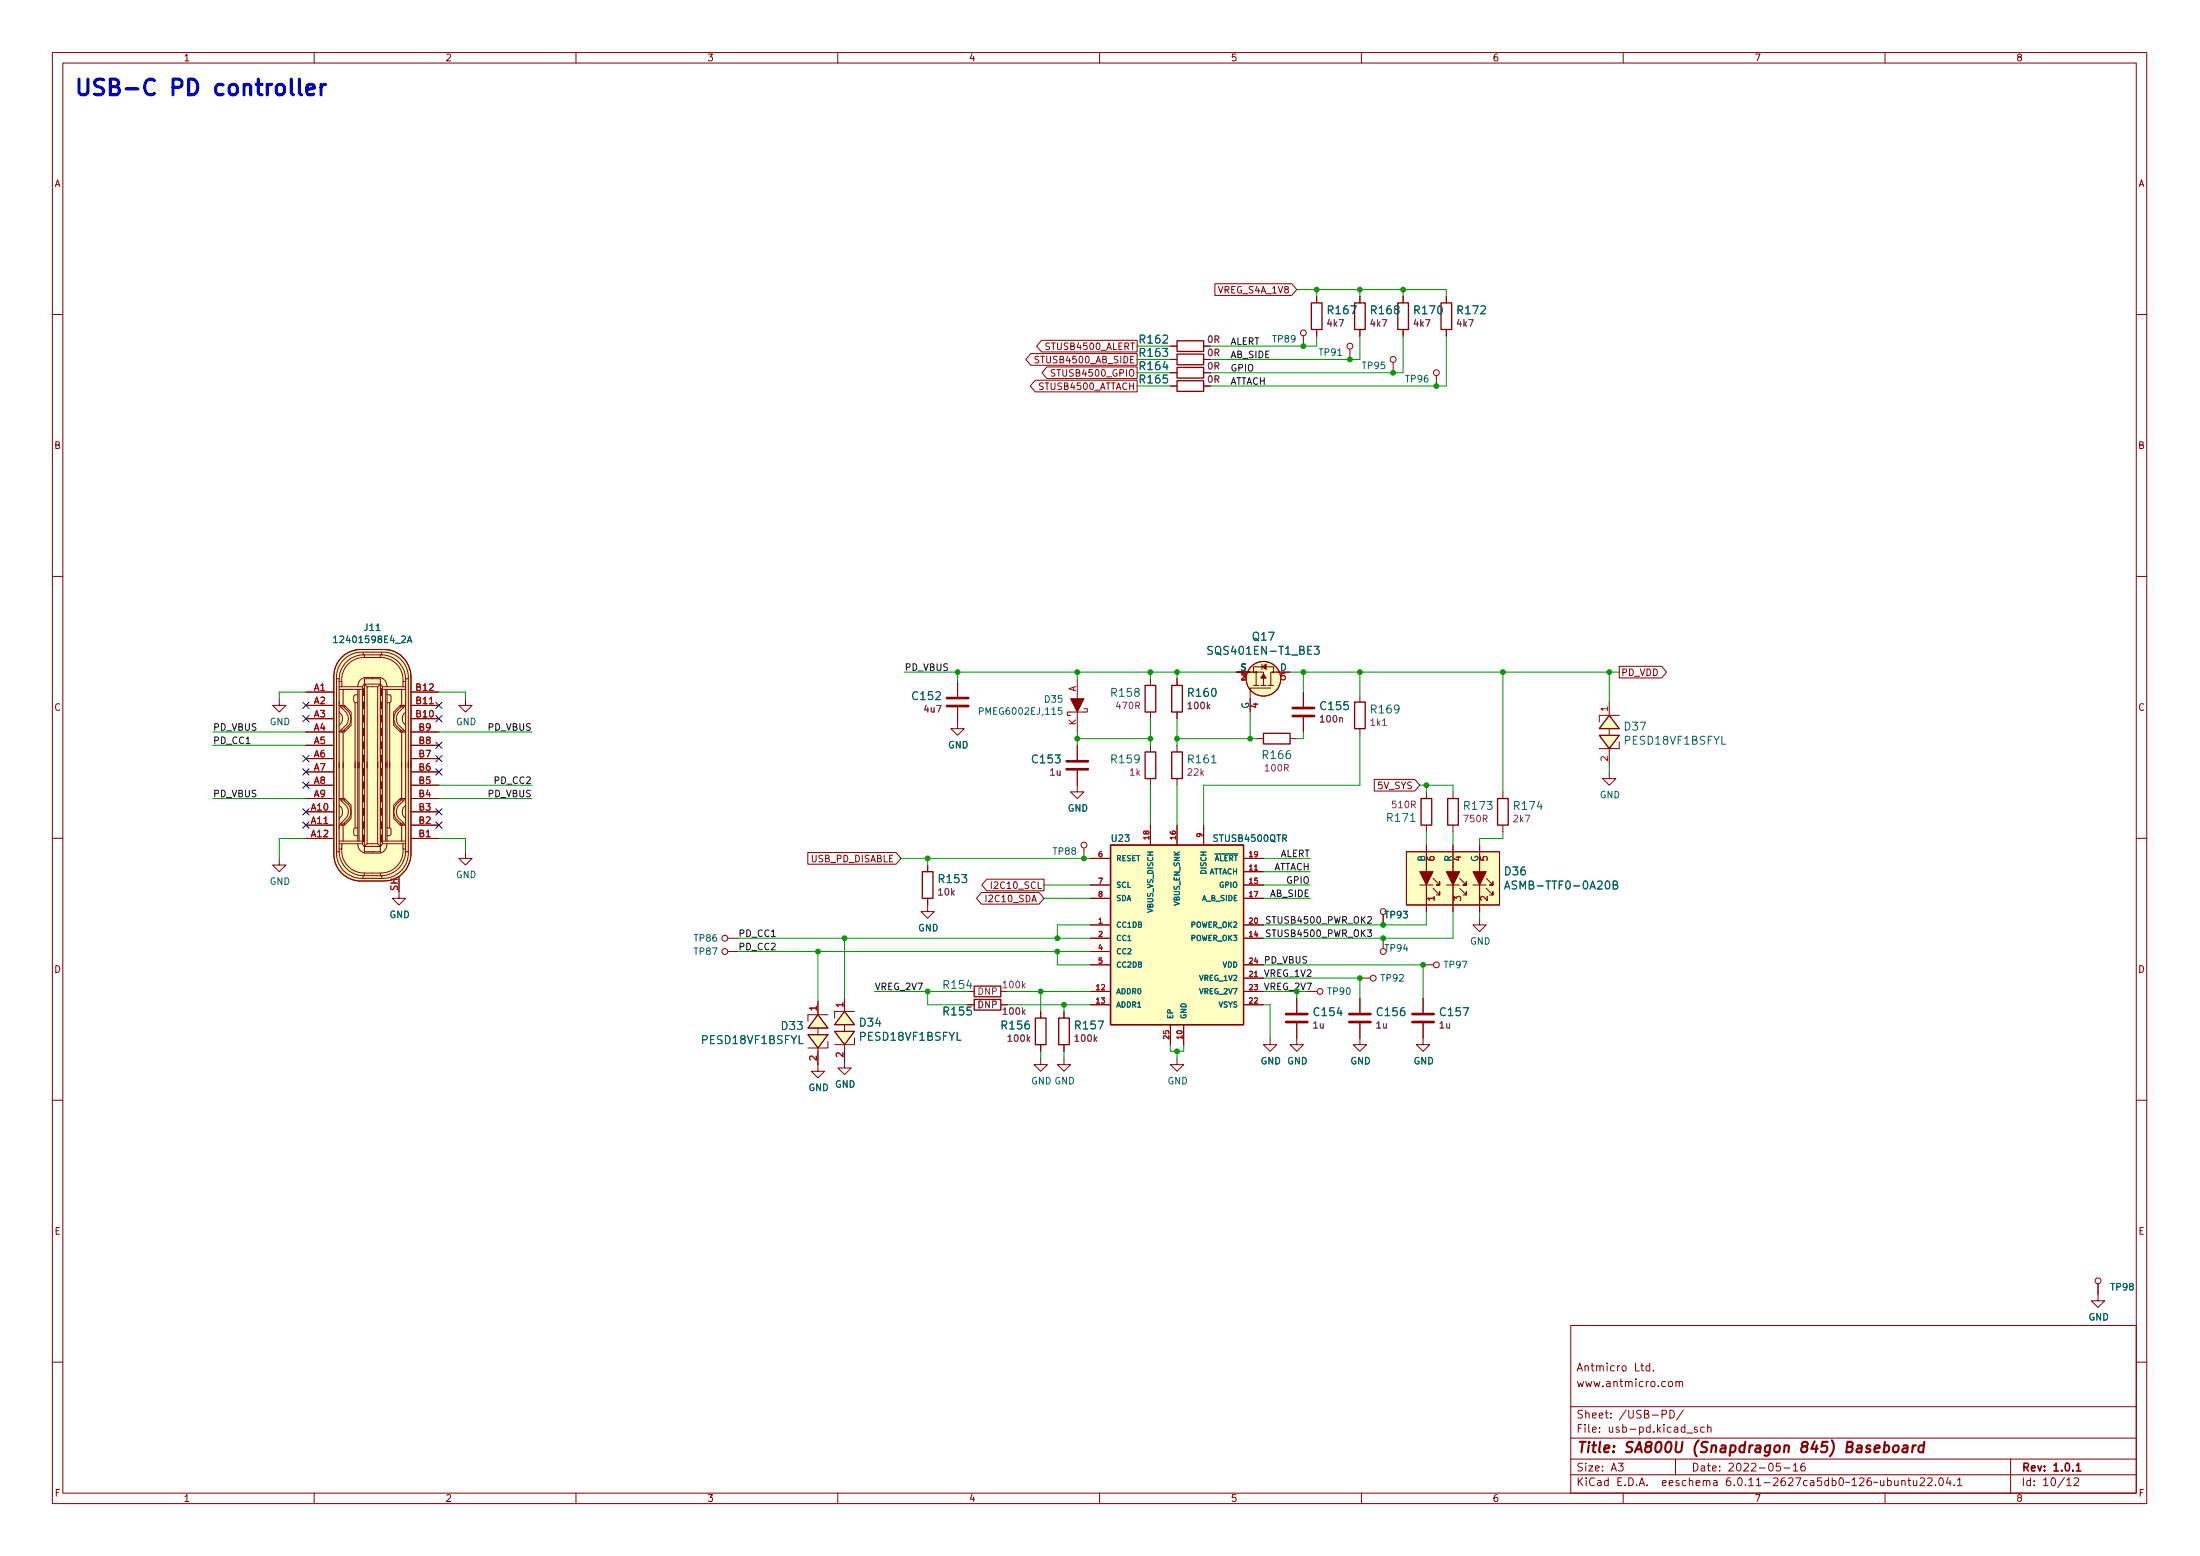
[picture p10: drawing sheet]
<svg xmlns="http://www.w3.org/2000/svg" width="420mm" height="297mm" viewBox="0 0 420 297" stroke-linecap="round" stroke-linejoin="round" font-family="sans-serif">
<g fill="none" stroke="#840000" stroke-width=".19">
<path d="M10 10h400v277h-400zM12 12h396v273h-396zM60 10v2M110 10v2M160 10v2M210 10v2M260 10v2M310 10v2M360 10v2M232 54.2h14.7l.9 1.1-.9 1.1h-14.7zM251.5 56.6v1.2M259.7 56.6v1.2"/>
<path d="M268 56.6v1.2M276.2 56.6v1.2M10 60h2M196.9 67.5h20.3v2.2h-20.3l-1-1.1zM197.7 72.6h19.5v2.2h-19.5l-.9-1.1zM198.9 65h18.3v2.2h-18.3l-.9-1.1zM199.9 70h17.3v2.3h-17.3l-.9-1.1zM215.7 70.7l.3-.1a.43 .43 0 0 1 .5 .4v.4a.42 .42 0 0 1-.4 .4 .42 .42 0 0 1-.4-.4zM215.9 68.6h.5M215.9 65.5h.8M216.5 68h-.6v1.3h.6M223.5 71.2h1.3"/>
<path d="M223.5 68.6h1.3M223.5 66.1h1.3M223.5 73.7h1.3M229.9 71.2h1.2M229.9 68.6h1.2M229.9 66.1h1.2M229.9 73.7h1.2M248.9 64.2v1.9M251.5 62.9v1.3M257.8 66.7v1.9M259.7 62.9v1.3M266.1 69.3v1.9"/>
<path d="M268 62.9v1.3M274.3 71.8v1.9M276.2 62.9v1.3M408 60h2M10 110h2M408 110h2M53.3 133.4v1.3h1.3l-1.3 1.2-1.2-1.2h1.2M58.4 132.1h5.4M58.4 134.7h5.4M58.4 137.2h5.4M58.4 139.7h5.4M64.3 129.6a4.8 4.8 0 0 1 5-5.1h3.6a4.8 4.8 0 0 1 5.1 5.1"/>
<path d="M64.8 130.1h.5v1M64.8 129.6h-.5v33h.5v-4.8M64.8 129.6v4.8M64.8 134.7h1l1.3 1.2v2.6l-1.3 1.2h-1l1.4-1.4a1.93 1.93 0 0 0 0-2.2zM64.8 135.9l.5 .6 .1 .7M64.8 131.1h4.4M64.8 131.6h4.4M64.8 134v24.2M65.2 125.5a5.2 5.2 0 0 1 3.4-1.5h4.8a5.2 5.2 0 0 1 5.1 5.1v34a5.2 5.2 0 0 1-5.1 5.1h-4.8a5.1 5.1 0 0 1-4.8-5.1v-34.5a4.7 4.7 0 0 1 1.4-3.1zM65.3 135.2v-.5a2.85 2.85 0 0 1 1.6 3.2l-.2 .5-1.4 1.3v-.5M65.4 137.2l-.1 .7-.5 .6M65.5 131.6v3.1"/>
<path d="M65.5 139.7v12.7M65.8 134.7v.3M65.8 139.4v.3M67.8 134.1v23.9M68.3 131.1a1.75 1.75 0 0 1 1.3-1.8h3a1.75 1.75 0 0 1 1.3 1.8M68.3 132.6h-.5l-.2 .3v1l.2 .2h.5M68.3 131.6v29M68.6 131.6v29M69.3 125h3.6M69.3 124.6v.4M69.3 125a4.7 4.7 0 0 0-4.5 4.6M69.6 130.6h3v31h-3z"/>
<path d="M69.6 130.6v-1h3v1M69.6 130.6l-.4 .5v30l.4 .5M69.6 130.6l.5 .5M69.6 125v.4M70.1 131.1h2v30h-2zM72.6 130.6l.4 .5v30l-.4 .5M72.6 125.5h-3a4.2 4.2 0 0 0-4.3 4.6M72.6 125v.4M72.6 130.6l-.5 .5M72.6 125.5a4.3 4.3 0 0 1 4.4 4.6M72.9 125a4.7 4.7 0 0 1 4.6 4.6M72.9 124.6v.4"/>
<path d="M73 131.1h4.5M73 131.6h4.5M73.7 131.6v29M73.9 132.6h.5l.3 .3v1l-.3 .2h-.5M73.9 131.6v29M74.4 134.1v23.9M76.5 134.7h1l-1.5 1.4a1.93 1.93 0 0 0 0 2.2l1.5 1.4h-1l-1.3-1.2v-2.6zM76.5 134.7v.3M76.5 139.4v.3M76.7 131.6v3.1M76.7 139.7v12.7M76.8 137.2l.2 .7 .5 .6"/>
<path d="M77 135.2v-.5a2.85 2.85 0 0 0-1.7 3.2l.3 .5 1.4 1.3v-.5M77.5 129.6h.5v33h-.5v-4.8M77.5 129.6v4.8M77.5 130.1h-.5v1M77.5 135.9l-.5 .6-.2 .7M77.5 134v24.2M78.5 132.1h5.3M78.5 134.7h5.3M78.5 137.2h5.3M78.5 139.7h5.3M88.9 133.4v1.3h1.3l-1.3 1.2-1.3-1.2h1.3M182.9 135v4.1h1.2l-1.2 1.3-1.3-1.3h1.3"/>
<path d="M182.9 130.2v2.8M205.7 129.6v3.8M205.7 135.9v3.8M207 135.3h.6v.6h-3.8v.7h.7M219.7 129.6v1.2M219.7 135.9v1.3M224.8 129.6v1.2M224.8 135.9v1.3M236.2 128.3h5.1v2.5M239.4 128.4v-1.1h3.8v1.1M239.4 130.8h1M239.9 128.3v2.5"/>
<path d="M240.8 130.8h1M241 126.8v1M242.2 130.8h1M242.7 131.4h-3.9v4.5M246.4 128.3h-3.7v2.5M248.9 132.1v2.8M248.9 136.9v2.8M259.7 132.8v1.2M259.7 139.1v1.3M307.3 136.6l1.9 2.5h-3.8zM307.3 134v2.6M307.3 139.1v1.3"/>
<path d="M309.2 127.2h8.1l1 1.1-1 1.1h-8.1zM309.2 136.6h-3.8v1.2M58.4 155h5.4M58.4 157.5h5.4M58.4 142.3h5.4M58.4 144.8h5.4M58.4 147.4h5.4M58.4 149.9h5.4M58.4 152.4h5.4M63.8 145.5v1.1M64.3 145.5v1.1M64.8 152.4h1l1.3 1.3v2.5l-1.3 1.3h-1l1.4-1.4a1.93 1.93 0 0 0 0-2.2z"/>
<path d="M64.8 153.7l.5 .6 .1 .7M65.3 152.9v-.5a2.85 2.85 0 0 1 1.6 3.3l-.2 .5-1.4 1.3v-.5M65.4 155l-.1 .7-.5 .5M65.5 157.5v3.1M65.8 152.4v.4M65.8 157.1v.4M68.3 158h-.5l-.2 .3v1l.2 .2h.5M69.6 145.5v1.1M70.1 145.5v1.1M72.1 145.5v1.1M72.6 145.5v1.1M73.9 158h.5l.3 .3v1l-.3 .2h-.5"/>
<path d="M76.5 152.4h1l-1.5 1.5a1.93 1.93 0 0 0 0 2.2l1.5 1.4h-1l-1.3-1.3v-2.5zM76.5 152.4v.4M76.5 157.1v.4M76.7 157.5v3.1M76.8 155l.2 .7 .5 .5M77 152.9v-.5a2.85 2.85 0 0 0-1.7 3.3l.3 .5 1.4 1.3v-.5M77.5 153.7l-.5 .6-.2 .7M78 145.5v1.1M78.5 145.5v1.1M78.5 155h5.3M78.5 157.5h5.3M78.5 142.3h5.3"/>
<path d="M78.5 144.8h5.3M78.5 147.4h5.3M78.5 149.9h5.3M78.5 152.4h5.3M205.7 147.1v4.1h1.3l-1.3 1.2-1.2-1.2h1.2M205.7 142.3v2.8M219.7 142.3v1.2M219.7 148.6v1.3M219.7 157.5v3.8M224.8 142.3v1.2M224.8 148.6v1.3M224.8 157.5v3.8"/>
<path d="M229.9 157.5v3.8M240 141h1.3M246.4 141h1.2M262.5 148.8h7.7l.9 1.1-.9 1.1h-7.7zM272.4 151.2v1.2M272.4 157.5v1.3M277.5 151.2v1.2M277.5 157.5v1.3M287 151.2v1.2M287 157.5v1.3M305.4 140.4h3.8l-1.9 2.5zM307.3 147.4v1.2h1.3l-1.3 1.3-1.2-1.3h1.2"/>
<path d="M307.3 142.9v3.2M309.2 141.6v1.3h-3.8M10 160h2M53.3 163.9v1.2h1.3l-1.3 1.3-1.2-1.3h1.2M58.4 160.1h5.4M64.3 162.6a4.8 4.8 0 0 0 5 5.1h3.6a4.8 4.8 0 0 0 5.1-5.1M64.8 162.6a4.7 4.7 0 0 0 4.5 4.6M64.8 161.1h4.4M64.8 160.6h4.4M65.3 161.1v1h-.5M68.3 161.1a1.75 1.75 0 0 0 1.3 1.8h3a1.75 1.75 0 0 0 1.3-1.8M69.3 167.2h3.6"/>
<path d="M69.3 167.2v.3M69.6 161.6v1h3v-1M69.6 166.8v.4M70.1 161.1l-.5 .5M72.1 161.1l.5 .5M72.6 166.8v.4M72.9 167.2v.3M73 161.1h4.5M73 160.6h4.5M76.2 170.2v1.3h1.3l-1.3 1.3-1.3-1.3h1.3M77 162.1a4.2 4.2 0 0 1-4.4 4.6h-3a4.3 4.3 0 0 1-4.3-4.6M77 161.1v1h.5"/>
<path d="M77.5 162.6a4.7 4.7 0 0 1-4.6 4.6M78.5 160.1h5.3M88.9 162.6v1.3h1.3l-1.3 1.2-1.3-1.2h1.3M139.1 179.1h1.9M154.3 162.8h16.8l1 1.1-1 1.1h-16.8zM177.2 171.5v2.5h1.2l-1.2 1.3-1.3-1.3h1.3M177.2 165.1v1.3M187.4 170.4h11l1 1.1-1 1.1h-11l-.9-1.1zM188.5 167.8h10.9v2.3h-10.9l-1-1.2zM197.1 172.2l.4-1.3 .4 1.3M198.3 168.3v1.3h.6M207 162v1.9"/>
<path d="M208.3 176.6h3.8M208.3 179.1h3.8M208.3 168.9h3.8M208.3 171.5h3.8M208.3 163.9h3.8M237.5 176.6h3.8M237.5 166.4h3.8M237.5 179.1h3.8M237.5 168.9h3.8M237.5 171.5h3.8M237.5 163.9h3.8M264.2 174.7v1.9"/>
<path d="M264.2 179.1v1.9M268.6 162.6h17.8v10.2h-17.8zM271.1 168.9h2.6M272.4 161.3v5.1M272.4 168.9v5.1M273.7 169.6l1.3 1.3v-.7v.7h-.7M273.7 167.7l1.3 1.2v-.6v.6h-.7h.7M276.2 168.9h2.6M277.5 161.3v5.1M277.5 168.9v5.1M278.8 169.6l1.2 1.3v-.7v.7h-.6M278.8 167.7l1.2 1.2v-.6v.6h-.6h.6"/>
<path d="M281.3 168.9h2.5M282.6 175.3v1.3h1.2l-1.2 1.2-1.3-1.2h1.3M282.6 161.3v5.1M282.6 168.9v5.1M283.8 169.6l1.3 1.3v-.7v.7h-.6M283.8 167.7l1.3 1.2v-.6v.6h-.6h.6M408 160h2M139.1 181.6h1.9M154.3 197.5h3.8l-1.9 2.6zM156.2 193.7l1.9 2.6h-3.8zM156.2 191.2v2.5M156.2 196.3v1.2"/>
<path d="M158.1 198.8v1.3h-3.8M158.1 193.7h-3.8v1.3M159.4 196.9h3.8l-1.9 2.5zM161.3 199.4v4.5h1.3l-1.3 1.2-1.3-1.2h1.3M161.3 193.1l1.9 2.5h-3.8zM161.3 190.5v2.6M161.3 195.6v1.3M163.2 198.2v1.2h-3.8M163.2 193.1h-3.8v1.2M184.8 189.3h1.3M184.8 191.8h1.3M191.1 191.8h1.3"/>
<path d="M198.8 193.1v1.2M198.8 199.4v1.3M203.2 193.1v1.2M203.2 199.4v1.3M208.3 189.3h3.8M208.3 191.8h3.8M208.3 184.2h3.8M208.3 181.6h3.8M223.5 195.6v3.8M226.1 195.6v3.8M237.5 189.3h3.8M237.5 191.8h3.8"/>
<path d="M237.5 186.7h3.8M237.5 184.2h3.8M242.6 198.2v1.2h1.2l-1.2 1.3-1.3-1.3h1.3M247.6 195.4v4h1.3l-1.3 1.3-1.2-1.3h1.2M247.6 190.5v2.8M249.6 189.3h1.9M259.7 195.4v4h1.3l-1.3 1.3-1.3-1.3h1.3M259.7 186.7h1.9M259.7 190.5v2.8M271.8 195.4v4h1.2l-1.2 1.3-1.3-1.3h1.3M271.8 184.2h1.9M271.8 190.5v2.8"/>
<path d="M10 210h2M156.2 200.1v4.4h1.3l-1.3 1.3-1.3-1.3h1.3M198.8 202v1.2h1.2l-1.2 1.3-1.3-1.3h1.3M203.2 202v1.2h1.3l-1.3 1.3-1.3-1.3h1.3M224.8 202v1.2h1.3l-1.3 1.3-1.3-1.3h1.3M408 210h2M300 253h108v32h-108zM400.7 245.1v3.2h1.3l-1.3 1.3-1.3-1.3h1.3M10 260h2M300 278.5h108M300 274.5h108M300 268.5h108"/>
<path d="M305.5 273.3v.1M305.5 272.5v.1M307.6 270.6v.1M307.6 269.8v.1M309.9 260.8l.4-.1 .3 .3v.4l-.3 .3-.4-.1-.1-.2zM318.8 263.8l.3-.1 .3 .3v.4l-.3 .3-.3-.1-.2-.2zM318.9 269.2a.76 .76 0 0 1 .9 .8 .76 .76 0 0 1-.9 .7zM320 278.5v3M320.1 263.9l.2-.2 .3 .1 .1 .9M320.1 263.7v1M320.7 263.9l.2-.2 .4 .1 .1 .9M321.5 269.1l-1.3 2"/>
<path d="M325.5 272.5l-.4-.1-.3 .3 .1 .6h.6M326.1 272.6l.3-.2 .3 .1 .1 .9M326.1 271.9v1.5M342.5 279.7l.4-.4v1.5M344.6 279.3a.6 .6 0 0 0-.7 .7v.5l.2 .2 .4 .1 .2-.1 .1-.5-.2-.2-.4-.1-.3 .3M384 278.5v6.5M408 260h2M60 285v2M110 285v2M160 285v2M210 285v2M260 285v2"/>
<path d="M300 281.5h108M310 285v2M327.3 282.7h.6v.9M327.9 283h-.5a.29 .29 0 0 0-.2 .3 .29 .29 0 0 0 .2 .3l.5-.1M340.7 280.2h1.2M342.5 280.8h.9M360 285v2M366.7 282.3l.6-.2 .2 .2 .1 .2-1 1.1h1M368.1 282.3l.6-.2 .2 .2 .1 .2-.9 1.1h.9M369.6 283.5v.1M370.5 282.2l.1-.1a.8 .8 0 0 1 .6 .8 .8 .8 0 0 1-.6 .7 .99 .99 0 0 1-.1-1.4zM372.1 282l-.4 1.1h.9"/>
<path d="M372.4 282.6v1M373.2 283.5v.1M373.8 282.5l.5-.4v1.5M373.8 283.6h.9M396.1 282.3l.6-.2 .2 .2 .1 .2-.9 1.1h.9"/>
<circle cx="248.9" cy="63.5" r=".56"/>
<circle cx="257.8" cy="66.1" r=".56"/>
<circle cx="266.1" cy="68.6" r=".56"/>
<circle cx="274.3" cy="71.2" r=".56"/>
<circle cx="239.4" cy="128.3" r=".13"/>
<circle cx="239.9" cy="128.3" r=".13"/>
<circle cx="241.3" cy="129.6" r="3.3"/>
<circle cx="243.2" cy="128.3" r=".13"/>
<circle cx="138.4" cy="179.1" r=".56"/>
<circle cx="207" cy="161.3" r=".56"/>
<circle cx="264.2" cy="174" r=".56"/>
<circle cx="138.4" cy="181.6" r=".56"/>
<circle cx="252.1" cy="189.3" r=".56"/>
<circle cx="262.3" cy="186.7" r=".56"/>
<circle cx="264.2" cy="181.6" r=".56"/>
<circle cx="274.3" cy="184.2" r=".56"/>
<circle cx="400.7" cy="244.5" r=".56"/>
</g>
<path d="M396.5 280.8h.9" fill="none" stroke="#840000" stroke-width=".3"/>
<path d="M352.7 276.2l.9-.1a.46 .46 0 0 0 .2-.5 .46 .46 0 0 0-.3-.4h-.7l-.2 2h.8a.53 .53 0 0 0 .4-.5 .53 .53 0 0 0-.4-.5" fill="none" stroke="#840000" stroke-width=".4"/>
<g fill="none" stroke="#840000" stroke-width=".25">
<path d="M250.4 57.8h2.1v5.1h-2.1zM258.7 57.8h2v5.1h-2zM267 57.8h2v5.1h-2zM275.2 57.8h2v5.1h-2zM224.8 70.1h5.1v2.1h-5.1zM224.8 67.6h5.1v2h-5.1zM224.8 65.1h5.1v2h-5.1zM224.8 72.7h5.1v2h-5.1zM218.7 130.8h2v5.1h-2zM223.8 130.8h2v5.1h-2zM241.3 140h5.1v2h-5.1zM258.7 134h2v5.1h-2z"/>
<path d="M218.7 143.5h2v5.1h-2zM223.8 143.5h2v5.1h-2zM271.4 152.4h2v5.1h-2zM276.5 152.4h2v5.1h-2zM286 152.4h2v5.1h-2zM176.1 166.4h2.1v5.1h-2.1zM212.1 161.3h25.4v34.3h-25.4zM186.1 190.8h5v2h-5zM186.1 188.3h5v2h-5zM197.7 194.3h2.1v5.1h-2.1zM202.2 194.3h2v5.1h-2z"/>
</g>
<path d="M230.7 134.8l.4 .5M231.1 134.5l-.5 .4M255.9 137.1l.1-.1 .3 .1 .1 .7M264.1 138.5h.7M195.4 193.2l.4 .5M195.4 188.1l.4 .5M195.8 192.8l-.5 .5M195.8 187.7l-.5 .5M196.3 198.3l.4 .5M196.7 198l-.5 .4M209.1 198.3l.4 .5M209.5 198l-.5 .4" fill="none" stroke="#840084" stroke-width=".19"/>
<path d="M180.8 134.8h4.1M180.8 133.3h4.1M246.9 136.7h4.1M246.9 135.2h4.1M203.7 146.8h4.1M203.7 145.3h4.1M245.6 195.1h4.1M245.6 193.6h4.1M257.7 195.1h4M257.7 193.6h4M269.7 195.1h4.1M269.7 193.6h4.1" fill="none" stroke="#840000" stroke-width=".51"/>
<g fill="#ffffc2" stroke="#ffffc2" stroke-width=".19">
<path d="M212.1 161.3h25.4v34.3h-25.4z"/>
<path d="M268.6 162.6h17.8v10.2h-17.8z"/>
<path d="M307.3 136.6l1.9 2.5h-3.8z"/>
<path d="M305.4 140.4h3.8l-1.9 2.5z"/>
<path d="M71.1 167.7h1.8z"/>
<path d="M71.1 124.5h1.8z"/>
<path d="M69.3 167.7h1.8z"/>
<path d="M69.3 124.5h1.8z"/>
<path d="M63.8 146.1h14.7v17a5.2 5.2 0 0 1-5.1 5.1h-4.8a5.1 5.1 0 0 1-4.8-5.1z"/>
<path d="M65.2 125.5a5.2 5.2 0 0 1 3.4-1.5h4.8a5.2 5.2 0 0 1 5.1 5.1v17h-14.7v-17.5a4.7 4.7 0 0 1 1.4-3.1z"/>
<path d="M156.2 193.7l1.9 2.6h-3.8z"/>
<path d="M154.3 197.5h3.8l-1.9 2.6z"/>
<path d="M161.3 193.1l1.9 2.5h-3.8z"/>
<path d="M159.4 196.9h3.8l-1.9 2.5z"/>
<circle cx="241.3" cy="129.6" r="3.3"/>
</g>
<g fill="none" stroke="#a90000" stroke-width=".19">
<path d="M82 134.3h.8M237.1 128.5h.8l-.5 .5 .4 .1v.5l-.2 .2-.5-.2M237.1 128.9l.4-.4v1.3M237.1 128.6l.5-.1 .3 .4-.8 .9h.8M239.8 134.2v.8l-.9-.3M245.4 128.5h-.6l-.1 .6 .2-.1h.5l.1 .2-.1 .4-.2 .2-.5-.2M239.6 166.1h.6M272.6 163.6l.1 .4a.85 .85 0 0 0 1.2 0l-.1-.4-.5-.1-.2 .2 .1 .4 .1 .1M273.9 171.5h-1.3l.4 .3M277.7 171.9v-.8l.5 .4 .1-.3h.5l.2 .2-.2 .5M278.5 163.4v.8l-.9-.3M282.8 163.6v.6h.6l-.1-.2v-.4l.2-.1 .4 .1 .1 .1-.1 .5"/>
<path d="M284 171.1v.8l-.9-.8-.3 .3 .1 .4M239.6 186.4h.6"/>
</g>
<g fill="none" stroke="#006464" stroke-width=".19">
<path d="M71.8 120.4h.8M76.7 121.5l.5-.1 .2 .4-.7 .9h.7M77.8 122.7l.4-1.3 .4 1.3M77.9 122.3h.6M202.8 135.1h-.6l-.1 .6 .2-.1h.4l.1 .2v.5l-.2 .1-.5-.1M250.5 123.4h-.7v1.5h.7M251 123.4h.9l-.5 .6 .5 .1v.7l-.3 .1-.6-.1M231.4 145.6h.9M269.4 156.8h.9M328.8 140.6v1.5h.8M232 163h4.4M245 160h.6l.1-.2v-.3l-.7-.1v1.2"/>
<path d="M245.3 160l.4 .6M306.7 168.3l.2-.1a.81 .81 0 0 1 .6 .8 .81 .81 0 0 1-.6 .7l-.2-.1-.1-.5zM308.1 168.9h.5l.2-.1 .1-.3-.2-.2-.6-.1v1.5h.6l.3-.3a.4 .4 0 0 0-.4-.5M152.6 197.7v1.5h.8M182.8 197.1v1.5h.7"/>
</g>
<g fill="#840000" stroke="#840000" stroke-width=".19">
<path d="M271.1 166.4h2.6l-1.3 2.5z"/>
<path d="M276.2 166.4h2.6l-1.3 2.5z"/>
<path d="M281.3 166.4h2.5l-1.2 2.5z"/>
<path d="M241.3 128.7l.5 .7h-1z"/>
<path d="M241 127.3l.8-.5v1z"/>
<path d="M72.6 159.4h.3v1.3h-.3z"/>
<path d="M72.6 156.9h.3v1.3h-.3z"/>
<path d="M72.6 154.3h.3v1.3h-.3z"/>
<path d="M72.6 151.8h.3v1.3h-.3z"/>
<path d="M72.6 149.3h.3v1.2h-.3z"/>
<path d="M72.6 146.7h.3v1.3h-.3z"/>
<path d="M72.6 144.2h.3v1.3h-.3z"/>
<path d="M72.6 141.6h.3v1.3h-.3z"/>
<path d="M72.6 139.1h.3v1.3h-.3z"/>
<path d="M72.6 136.6h.3v1.2h-.3z"/>
<path d="M72.6 134h.3v1.3h-.3z"/>
<path d="M72.6 131.5h.3v1.3h-.3z"/>
<path d="M69.3 159.4h.3v1.3h-.3z"/>
<path d="M69.3 156.9h.3v1.3h-.3z"/>
<path d="M69.3 154.3h.3v1.3h-.3z"/>
<path d="M69.3 151.8h.3v1.3h-.3z"/>
<path d="M69.3 149.3h.3v1.2h-.3z"/>
<path d="M69.3 146.7h.3v1.3h-.3z"/>
<path d="M69.3 144.2h.3v1.3h-.3z"/>
<path d="M69.3 141.6h.3v1.3h-.3z"/>
<path d="M69.3 139.1h.3v1.3h-.3z"/>
<path d="M69.3 136.6h.3v1.2h-.3z"/>
<path d="M69.3 134h.3v1.3h-.3z"/>
<path d="M69.3 131.5h.3v1.3h-.3z"/>
<path d="M204.5 133.4h2.5l-1.3 2.5z"/>
</g>
<path d="M261.2 177.5h.7l-.4 .5 .4 .1v.6l-.2 .1-.5-.1M261.2 175.1l.5-.1 .2 .3-.7 .9h.7" fill="none" stroke="#0f0f0f" stroke-width=".19"/>
<path d="M29.5 15.4a1.12 1.12 0 0 0-1.3-.2 1.12 1.12 0 0 0-.6 1.2 1.27 1.27 0 0 0 .4 1.3 1.27 1.27 0 0 0 1.3 .3l.2-.2M62.2 16.1a.76 .76 0 0 0-.9 .6" fill="none" stroke="#0000c2" stroke-width=".6"/>
<g fill="none" stroke="#009600" stroke-width=".19">
<path d="M247.6 55.3h28.6v1.3M251.5 55.3v1.3M259.7 55.3v1.3M268 55.3v1.3M217.2 66.1h6.3M217.2 73.7h6.3M217.2 68.6h6.3M217.2 71.2h6.3M251.5 64.2v1.9h-20.4M259.7 64.2v4.4h-28.6M268 64.2v7h-36.9M276.2 64.2v9.5h-45.1"/>
<path d="M40.6 139.7h17.8M58.4 132.1h-5.1v1.3M83.8 132.1h5.1v1.3M83.8 139.7h17.8M172.7 128.3h63.5M182.9 128.3v1.9M205.7 128.3v1.3M205.7 139.7v2.6M219.7 128.3v1.3M219.7 137.2v5.1M224.8 128.3v1.3M224.8 137.2v5.1"/>
<path d="M238.8 135.9v5.1M246.4 128.3h62.8M248.9 139.7v1.3h-1.3M248.9 128.3v3.8M259.7 128.3v4.5M287 128.3v22.9M307.3 128.3v5.7M40.6 142.3h17.8M40.6 152.4h17.8M83.8 149.9h17.8M83.8 152.4h17.8M205.7 141h14"/>
<path d="M219.7 149.9v7.6M224.8 141h15.2M224.8 149.9v7.6M259.7 140.4v9.5h-29.8v7.6M271.1 149.9h6.4v1.3M272.4 149.9v1.3M272.4 158.8v2.5M277.5 158.8v2.5M287 158.8v1.3h-4.4v1.2M307.3 146.1v1.3M58.4 160.1h-5.1v3.8M83.8 160.1h5.1v2.5"/>
<path d="M141 179.1h67.3M161.3 179.1v11.4M172.1 163.9h36.2M177.2 163.9v1.2M199.4 168.9h8.9M199.4 171.5h8.9M208.3 176.6h-6.4v2.5M241.3 166.4h8.9M241.3 163.9h8.9M241.3 168.9h8.9M241.3 171.5h8.9M272.4 174v2.6h-31.1"/>
<path d="M277.5 174v5.1h-36.2M282.6 174v1.3M141 181.6h67.3M156.2 181.6v9.6M167 189.3h17.8M177.2 189.3v2.5h7.6M192.4 189.3h15.9M192.4 191.8h15.9M198.8 189.3v3.8M201.9 181.6v2.6h6.4M203.2 191.8v1.3M223.5 199.4v1.3h2.6v-1.3"/>
<path d="M241.3 186.7h18.4v3.8M241.3 189.3h6.3v1.2M241.3 184.2h30.5v6.3M241.3 191.8h1.3v6.4M198.8 200.7v1.3M203.2 200.7v1.3M224.8 200.7v1.3"/>
</g>
<g fill="none" stroke="#000084" stroke-width=".19">
<path d="M57.8 134l1.2 1.3M57.8 136.6l1.2 1.2M59 134l-1.2 1.3M59 136.6l-1.2 1.2M83.2 134l1.2 1.3M83.2 136.6l1.2 1.2M84.4 134l-1.2 1.3M84.4 136.6l-1.2 1.2M57.8 149.3l1.2 1.2M57.8 154.4l1.2 1.2M57.8 146.7l1.2 1.3M57.8 156.9l1.2 1.2"/>
<path d="M57.8 144.2l1.2 1.2M59 149.3l-1.2 1.2M59 154.4l-1.2 1.2M59 146.7l-1.2 1.3M59 156.9l-1.2 1.2M59 144.2l-1.2 1.2M83.2 144.2l1.2 1.2M83.2 141.7l1.2 1.2M83.2 146.7l1.2 1.3M83.2 156.9l1.2 1.2M83.2 154.4l1.2 1.2M84.4 144.2l-1.2 1.2"/>
<path d="M84.4 141.7l-1.2 1.2M84.4 146.7l-1.2 1.3M84.4 156.9l-1.2 1.2M84.4 154.4l-1.2 1.2"/>
</g>
<g fill="#009600" stroke="#009600" stroke-width=".19">
<circle cx="271.8" cy="184.2" r=".46"/>
<circle cx="264.2" cy="179.1" r=".46"/>
<circle cx="259.7" cy="186.7" r=".46"/>
<circle cx="264.2" cy="176.6" r=".46"/>
<circle cx="201.9" cy="181.6" r=".46"/>
<circle cx="198.8" cy="189.3" r=".46"/>
<circle cx="156.2" cy="181.6" r=".46"/>
<circle cx="161.3" cy="179.1" r=".46"/>
<circle cx="177.2" cy="189.3" r=".46"/>
<circle cx="177.2" cy="163.9" r=".46"/>
<circle cx="259.7" cy="128.3" r=".46"/>
<circle cx="274.3" cy="73.7" r=".46"/>
<circle cx="287" cy="128.3" r=".46"/>
<circle cx="248.9" cy="128.3" r=".46"/>
<circle cx="257.8" cy="68.6" r=".46"/>
<circle cx="266.1" cy="71.2" r=".46"/>
<circle cx="307.3" cy="128.3" r=".46"/>
<circle cx="238.8" cy="141" r=".46"/>
<circle cx="207" cy="163.9" r=".46"/>
<circle cx="201.9" cy="179.1" r=".46"/>
<circle cx="203.2" cy="191.8" r=".46"/>
<circle cx="224.8" cy="200.7" r=".46"/>
<circle cx="219.7" cy="141" r=".46"/>
<circle cx="205.7" cy="141" r=".46"/>
<circle cx="219.7" cy="128.3" r=".46"/>
<circle cx="224.8" cy="128.3" r=".46"/>
<circle cx="224.8" cy="141" r=".46"/>
<circle cx="205.7" cy="128.3" r=".46"/>
<circle cx="182.9" cy="128.3" r=".46"/>
<circle cx="272.4" cy="149.9" r=".46"/>
<circle cx="268" cy="55.3" r=".46"/>
<circle cx="251.5" cy="55.3" r=".46"/>
<circle cx="248.9" cy="66.1" r=".46"/>
<circle cx="259.7" cy="55.3" r=".46"/>
</g>
<g font-size="4.2" fill="#0000c2">
<text x="14" y="18.2">USB-C</text>
<text x="32.6" y="18.2">PD</text>
<text x="41.4" y="18.2">controller</text>
</g>
<g font-size="2.8" fill="#840000">
<text x="301" y="277.9">Title:</text>
<text x="310.2" y="277.9">SA800U</text>
<text x="323.6" y="277.9">(Snapdragon</text>
<text x="344.5" y="277.9">845)</text>
<text x="353.4" y="277.9">Baseboard</text>
</g>
<g font-size="2.1" fill="#006464">
<text x="253.3" y="60.4">R167</text>
<text x="261.5" y="60.4">R168</text>
<text x="269.8" y="60.4">R170</text>
<text x="278" y="60.4">R172</text>
<text x="217.3" y="71.1">R164</text>
<text x="217.3" y="68.6">R163</text>
<text x="217.3" y="66">R162</text>
<text x="217.3" y="73.7">R165</text>
<text x="230.3" y="125.4">SQS401EN-T1_BE3</text>
<text x="239" y="122.8">Q17</text>
<text x="173.9" y="134.1">C152</text>
<text x="211.9" y="133.5">R158</text>
<text x="226.6" y="133.5">R160</text>
<text x="251.9" y="136">C155</text>
<text x="261.5" y="136.6">R169</text>
<text x="310" y="139.9">D37</text>
<text x="310" y="142.6">PESD18VF1BSFYL</text>
<text x="196.8" y="146.2">C153</text>
<text x="211.9" y="146.2">R159</text>
<text x="226.6" y="146.2">R161</text>
<text x="240.8" y="145.4">R166</text>
<text x="279.3" y="155.1">R173</text>
<text x="288.8" y="155.1">R174</text>
<text x="264.6" y="157.3">R171</text>
<text x="287.1" y="167.6">D36</text>
<text x="179" y="169">R153</text>
<text x="287.1" y="170.2">ASMB-TTF0-0A20B</text>
<text x="179.9" y="189.2">R154</text>
<text x="149" y="197.1">D33</text>
<text x="163.9" y="196.4">D34</text>
<text x="179.9" y="194.3">R155</text>
<text x="191" y="197">R156</text>
<text x="205" y="197">R157</text>
<text x="250.6" y="194.4">C154</text>
<text x="262.7" y="194.4">C156</text>
<text x="274.7" y="194.4">C157</text>
<text x="133.8" y="199.8">PESD18VF1BSFYL</text>
<text x="163.9" y="199.1">PESD18VF1BSFYL</text>
</g>
<g font-size="2.1" fill="#840000">
<text x="301" y="262.2">Antmicro</text>
<text x="312.1" y="262.2">Ltd.</text>
<text x="301" y="265.2">www.antmicro.com</text>
<text x="301" y="273.9">File:</text>
<text x="301" y="271.2">Sheet:</text>
<text x="307.4" y="273.9">usb-pd.kicad_sch</text>
<text x="309.2" y="271.2">/USB-PD/</text>
<text x="301" y="281.3">Size:</text>
<text x="307.6" y="281.3">A3</text>
<text x="323" y="281.3">Date:</text>
<text x="330" y="281.3">2022-05-16</text>
<text x="386" y="281.3">Rev:</text>
<text x="392.1" y="281.3">1.0.1</text>
<text x="301" y="284.1">KiCad</text>
<text x="308.7" y="284.1">E.D.A.</text>
<text x="317.6" y="284.1">eeschema</text>
<text x="330" y="284.1">6.0.11-2627ca5db0~126~ubuntu22.04.1</text>
<text x="386" y="284.1">Id:</text>
<text x="390.1" y="284.1">10/12</text>
</g>
<g font-size="1.8" fill="#840000">
<text x="35" y="12.1">1</text>
<text x="85" y="12.1">2</text>
<text x="135" y="12.1">3</text>
<text x="185" y="12.1">4</text>
<text x="235" y="12.1">5</text>
<text x="285" y="12.1">6</text>
<text x="335" y="12.1">7</text>
<text x="385" y="12.1">8</text>
<text x="10.4" y="36.1">A</text>
<text x="408.4" y="36.1">A</text>
<text x="232.5" y="56.4">VREG_S4A_1V8</text>
<text x="197.3" y="69.7">STUSB4500_AB_SIDE</text>
<text x="199.4" y="67.2">STUSB4500_ALERT</text>
<text x="198.2" y="74.8">STUSB4500_ATTACH</text>
<text x="200.4" y="72.3">STUSB4500_GPIO</text>
<text x="10.3" y="86.1">B</text>
<text x="408.3" y="86.1">B</text>
<text x="309.6" y="129.4">PD_VDD</text>
<text x="10.3" y="136.1">C</text>
<text x="408.3" y="136.1">C</text>
<text x="262.9" y="151">5V_SYS</text>
<text x="154.8" y="165">USB_PD_DISABLE</text>
<text x="187.9" y="172.6">I2C10_SDA</text>
<text x="188.9" y="170.1">I2C10_SCL</text>
<text x="10.3" y="186.1">D</text>
<text x="408.3" y="186.1">D</text>
<text x="10.3" y="236.1">E</text>
<text x="408.3" y="236.1">E</text>
<text x="10.4" y="286.1">F</text>
<text x="35" y="287.1">1</text>
<text x="85" y="287.1">2</text>
<text x="135" y="287.1">3</text>
<text x="185" y="287.1">4</text>
<text x="235" y="287.1">5</text>
<text x="285" y="287.1">6</text>
<text x="335" y="287.1">7</text>
<text x="385" y="287.1">8</text>
<text x="408.4" y="286.1">F</text>
</g>
<g font-size="1.8" fill="#840084">
<text x="230.5" y="65.8">0R</text>
<text x="253.2" y="62.7">4k7</text>
<text x="261.5" y="62.7">4k7</text>
<text x="269.8" y="62.7">4k7</text>
<text x="278" y="62.7">4k7</text>
<text x="230.5" y="70.9">0R</text>
<text x="230.5" y="68.4">0R</text>
<text x="230.5" y="73.4">0R</text>
<text x="176.3" y="136.4">4u7</text>
<text x="212.9" y="135.8">470R</text>
<text x="226.6" y="135.8">100k</text>
<text x="251.8" y="138.3">100n</text>
<text x="261.5" y="138.9">1k1</text>
<text x="200.3" y="148.5">1u</text>
<text x="215.6" y="148.5">1k</text>
<text x="226.6" y="148.5">22k</text>
<text x="241.3" y="147.6">100R</text>
<text x="265.6" y="154.7">510R</text>
<text x="279.3" y="157.3">750R</text>
<text x="288.8" y="157.3">2k7</text>
<text x="178.9" y="171.3">10k</text>
<text x="186.6" y="190.3">DNP</text>
<text x="191.3" y="189">100k</text>
<text x="186.6" y="192.8">DNP</text>
<text x="191.3" y="194.1">100k</text>
<text x="250.6" y="196.7">1u</text>
<text x="262.6" y="196.7">1u</text>
<text x="274.7" y="196.7">1u</text>
<text x="192.2" y="199.3">100k</text>
<text x="205" y="199.3">100k</text>
</g>
<g font-size="1.8" fill="#0f0f0f">
<text x="234.9" y="65.8">ALERT</text>
<text x="234.9" y="68.4">AB_SIDE</text>
<text x="234.9" y="70.9">GPIO</text>
<text x="234.9" y="73.4">ATTACH</text>
<text x="172.7" y="128">PD_VBUS</text>
<text x="40.6" y="139.5">PD_VBUS</text>
<text x="40.6" y="142">PD_CC1</text>
<text x="93" y="139.5">PD_VBUS</text>
<text x="94.2" y="149.6">PD_CC2</text>
<text x="40.6" y="152.2">PD_VBUS</text>
<text x="93" y="152.2">PD_VBUS</text>
<text x="243.3" y="166.1">ATTACH</text>
<text x="244.5" y="163.6">ALERT</text>
<text x="242.5" y="171.2">AB_SIDE</text>
<text x="245.6" y="168.7">GPIO</text>
<text x="141" y="178.8">PD_CC1</text>
<text x="241.5" y="176.3">STUSB4500_PWR_OK2</text>
<text x="241.5" y="178.8">STUSB4500_PWR_OK3</text>
<text x="141" y="181.4">PD_CC2</text>
<text x="241.3" y="183.9">PD_VBUS</text>
<text x="167" y="189">VREG_2V7</text>
<text x="241.3" y="186.5">VREG_1V2</text>
</g>
<g font-size="1.8" fill="#006464">
<text x="242.8" y="65.8">TP89</text>
<text x="251.7" y="68.3">TP91</text>
<text x="260" y="70.8">TP95</text>
<text x="268.2" y="73.4">TP96</text>
<text x="63.4" y="123.1">12401598E4_2A</text>
<text x="69.4" y="120.8">J11</text>
<text x="236.8" y="128.1">S</text>
<text x="244.4" y="128.1">D</text>
<text x="186.7" y="136.8">PMEG6002EJ,115</text>
<text x="199.3" y="134.5">D35</text>
<text x="238.5" y="135.4" transform="rotate(-90 238.5 135.4)">G</text>
<text x="51.5" y="138.8">GND</text>
<text x="87" y="138.8">GND</text>
<text x="181" y="143.2">GND</text>
<text x="203.9" y="155.3">GND</text>
<text x="305.5" y="152.8">GND</text>
<text x="212" y="161.1">U23</text>
<text x="231.5" y="161.1">STUSB4500QTR</text>
<text x="200.9" y="163.5">TP88</text>
<text x="272.2" y="164.6" transform="rotate(-90 272.2 164.6)">B</text>
<text x="277.2" y="164.6" transform="rotate(-90 277.2 164.6)">R</text>
<text x="282.3" y="164.6" transform="rotate(-90 282.3 164.6)">G</text>
<text x="51.5" y="169.3">GND</text>
<text x="87" y="168">GND</text>
<text x="74.3" y="175.6">GND</text>
<text x="175.3" y="178.2">GND</text>
<text x="264.3" y="175.7">TP93</text>
<text x="132.4" y="180.1">TP86</text>
<text x="132.4" y="182.7">TP87</text>
<text x="264.3" y="182">TP94</text>
<text x="275.6" y="185.2">TP97</text>
<text x="280.7" y="180.7">GND</text>
<text x="253.4" y="190.3">TP90</text>
<text x="263.5" y="187.7">TP92</text>
<text x="240.7" y="203.6">GND GND</text>
<text x="257.8" y="203.6">GND</text>
<text x="269.9" y="203.6">GND</text>
<text x="154.3" y="208.7">GND</text>
<text x="159.4" y="208">GND</text>
<text x="196.9" y="207.4">GND GND</text>
<text x="222.9" y="207.4">GND</text>
<text x="402.9" y="246.7">TP98</text>
<text x="398.8" y="252.5">GND</text>
</g>
<g font-size="1.8" fill="#a90000">
<text x="59.9" y="131.9">A1</text>
<text x="79.2" y="131.9">B12</text>
<text x="236.8" y="130.6">1</text>
<text x="59.9" y="134.4">A2</text>
<text x="59.9" y="136.9">A3</text>
<text x="79.2" y="136.9">B10</text>
<text x="79.2" y="134.4">B11</text>
<text x="205.5" y="132.1" transform="rotate(-90 205.5 132.1)">A</text>
<text x="241.1" y="135.3" transform="rotate(-90 241.1 135.3)">4</text>
<text x="307.1" y="136" transform="rotate(-90 307.1 136)">1</text>
<text x="59.9" y="139.5">A4</text>
<text x="59.9" y="142">A5</text>
<text x="79.8" y="142">B8</text>
<text x="79.8" y="139.5">B9</text>
<text x="205.5" y="138.5" transform="rotate(-90 205.5 138.5)">K</text>
<text x="59.9" y="144.6">A6</text>
<text x="59.9" y="147.1">A7</text>
<text x="59.9" y="149.6">A8</text>
<text x="79.8" y="149.6">B5</text>
<text x="79.8" y="147.1">B6</text>
<text x="79.8" y="144.6">B7</text>
<text x="307.1" y="145.5" transform="rotate(-90 307.1 145.5)">2</text>
<text x="59.3" y="154.7">A10</text>
<text x="59.9" y="152.2">A9</text>
<text x="79.8" y="154.7">B3</text>
<text x="79.8" y="152.2">B4</text>
<text x="59.3" y="157.3">A11</text>
<text x="59.3" y="159.8">A12</text>
<text x="79.8" y="159.8">B1</text>
<text x="79.8" y="157.3">B2</text>
<text x="279.8" y="164.5" transform="rotate(-90 279.8 164.5)">4</text>
<text x="75.9" y="170.2" transform="rotate(-90 75.9 170.2)">SH</text>
<text x="274.7" y="172.2" transform="rotate(-90 274.7 172.2)">1</text>
<text x="156" y="193.1" transform="rotate(-90 156 193.1)">1</text>
<text x="161" y="192.5" transform="rotate(-90 161 192.5)">1</text>
<text x="156" y="202.6" transform="rotate(-90 156 202.6)">2</text>
<text x="161" y="202" transform="rotate(-90 161 202)">2</text>
</g>
<text font-size="1.8" fill="#009600" x="241.3" y="189">VREG_2V7</text>
<g font-size="1.4" fill="#a90000">
<text x="219.5" y="160.5" transform="rotate(-90 219.5 160.5)">18</text>
<text x="224.5" y="160.5" transform="rotate(-90 224.5 160.5)">16</text>
<text x="229.6" y="160" transform="rotate(-90 229.6 160)">9</text>
<text x="209.6" y="163.6">6</text>
<text x="238.4" y="166.2">11</text>
<text x="238.4" y="163.6">19</text>
<text x="209.6" y="168.7">7</text>
<text x="209.6" y="171.2">8</text>
<text x="238.4" y="168.7">15</text>
<text x="238.4" y="171.2">17</text>
<text x="209.6" y="176.3">1</text>
<text x="209.6" y="178.9">2</text>
<text x="238.4" y="178.9">14</text>
<text x="238.4" y="176.3">20</text>
<text x="209.6" y="181.4">4</text>
<text x="209.6" y="183.9">5</text>
<text x="238.4" y="183.9">24</text>
<text x="209.1" y="189">12</text>
<text x="209.1" y="191.6">13</text>
<text x="238.4" y="186.5">21</text>
<text x="238.4" y="191.6">22</text>
<text x="238.4" y="189">23</text>
<text x="223.3" y="198.6" transform="rotate(-90 223.3 198.6)">25</text>
<text x="225.8" y="198.6" transform="rotate(-90 225.8 198.6)">10</text>
</g>
<g font-size="1.4" fill="#006464">
<text x="213.1" y="164.7">RESET</text>
<text x="230.7" y="167" transform="rotate(-90 230.7 167)">DISCH</text>
<text x="231" y="167.2">ATTACH</text>
<text x="231.9" y="164.7">~{ALERT}</text>
<text x="213.1" y="169.8">SCL</text>
<text x="213.1" y="172.3">SDA</text>
<text x="225.6" y="173" transform="rotate(-90 225.6 173)">VBUS_EN_SNK</text>
<text x="229.5" y="172.3">A_B_SIDE</text>
<text x="232.7" y="169.8">GPIO</text>
<text x="213.1" y="177.4">CC1DB</text>
<text x="213.1" y="179.9">CC1</text>
<text x="220.5" y="174.3" transform="rotate(-90 220.5 174.3)">VBUS_VS_DISCH</text>
<text x="227.3" y="179.9">POWER_OK3</text>
<text x="227.3" y="177.4">POWER_OK2</text>
<text x="213.1" y="182.5">CC2</text>
<text x="213.1" y="185">CC2DB</text>
<text x="233.4" y="185">VDD</text>
<text x="213.1" y="190.1">ADDR0</text>
<text x="228.9" y="187.5">VREG_1V2</text>
<text x="228.9" y="190.1">VREG_2V7</text>
<text x="213.1" y="192.6">ADDR1</text>
<text x="224.3" y="194.6" transform="rotate(-90 224.3 194.6)">EP</text>
<text x="226.9" y="194.6" transform="rotate(-90 226.9 194.6)">GND</text>
<text x="232.6" y="192.6">VSYS</text>
</g>
</svg>
